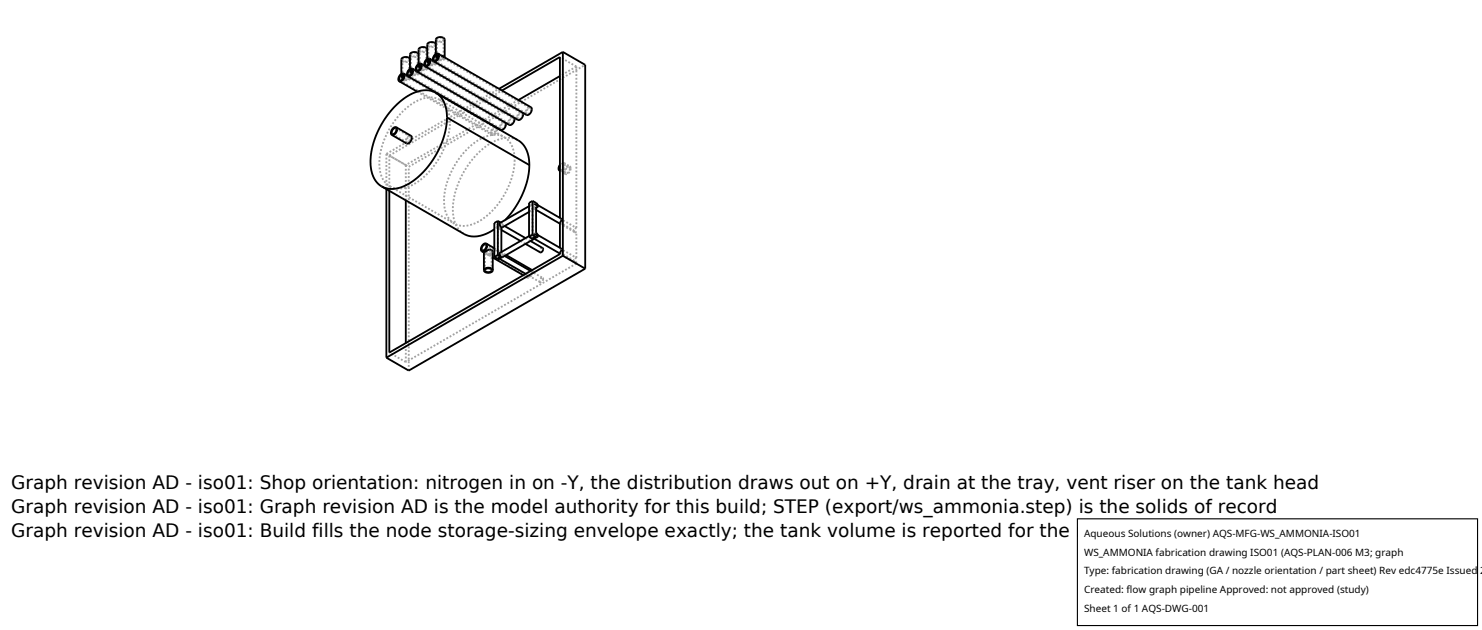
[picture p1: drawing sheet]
<svg xmlns="http://www.w3.org/2000/svg" width="212mm" height="90mm" viewBox="0 0 212 90" stroke-linecap="round" stroke-linejoin="round" font-family="sans-serif">
<g fill="none" stroke="#a0a0a0" stroke-width=".26" stroke-dasharray=".3 .3" stroke-linecap="butt">
<path d="M56 19.1l2.1 1.2M56.5 18.3l2.1 1.2M57.1 11.5l13.3 7.6M57.3 11l.2-.4 .5 .1M57.3 10.6v.4M57.3 11.2l.5 .3M57.3 11.2v-.2M57.5 11.1l.1-.3 .3 .1M57.5 8.5l.3-.2h.5M57.5 11l.2-.3 .5 .1M57.5 8.5v2.5M57.6 10.7l13.2 7.6"/>
<path d="M57.7 10.8h.1M57.7 10.9h.2M57.8 10.8l-.2-.1M57.8 10.8l.1 .1M57.8 11.5l.6-.3M57.8 11.5l-.5-.3M58 11.4l.3-.2M58 11.4l.1 .1M58.2 10.8l.2 .1M58.2 10.8l.1 .1M58.2 10.8l.4 .3M58.3 11.2l.1-.1"/>
<path d="M58.3 8.3l.1 .2M58.3 10.9h.1M58.3 10.8l13.3 7.6M58.4 10.9v.1M58.4 11.2l.2-.2M58.4 10.9l.2 .2M58.4 11.1l.2 .1M58.4 8.5l-.1 .2-.3 .1-.4-.1-.1-.2M58.4 11.1l-.1 .2-.3 .1M58.4 11l-.6 .3-.2-.1-.1-.2M58.4 8.5v2.5M58.6 10.3l.1-.4 .5 .1"/>
<path d="M58.6 8.4v.1M58.6 9.8v.5M58.6 10.5l.4 .3M58.6 10.5v-.2M58.6 11.2l-.5 .3M58.6 11v.1M58.6 8.5l-.2 .3-.4 .1-.5-.1-.2-.3M58.6 11l12.3 7.2M58.6 8.5v2.5M58.6 19.5l.1 .2M58.7 19.7l-.2 .5-.4 .1M58.7 10.4l.2-.3 .3 .1"/>
<path d="M58.7 7.8l.3-.3 .5 .1M58.7 10.3l.2-.3 .5 .1M58.7 7.8v2.5M58.8 9.9l13.2 7.7M58.9 10.1h.1M58.9 10.2h.3M59 10.1l-.1-.1M59 10.1l.2 .1M59 10.8l.6-.4M59 10.8l-.4-.3M59.2 10.7l.3-.2M59.2 10.7l.1 .1"/>
<path d="M59.4 10.1l.2 .1M59.4 10.1l.1 .1M59.4 10.1l.4 .2M59.5 10.5l.2-.1M59.5 7.6l.2 .2M59.5 10.2h.1M59.6 10l13.2 7.7M59.6 13.1l10.7 6.2M59.6 10.2l.1 .1M59.6 10.4l.2-.1M59.6 10.2l.2 .1M59.7 10.4l.1 .1"/>
<path d="M59.7 7.8l-.2 .2-.3 .1-.3-.1-.2-.2M59.7 10.4l-.2 .2-.3 .1M59.7 10.3l-.7 .3-.2-.1-.1-.2M59.7 7.8v2.5M59.8 9.6l.2-.4 .4 .1M59.8 7.7v.1M59.8 9.1v.5M59.8 9.8l.5 .3M59.8 9.8v-.2M59.8 10.5l-.5 .3M59.8 7.8l-.2 .2-.4 .2-.4-.1-.2-.3M59.8 10.3l12.3 7.1"/>
<path d="M59.8 7.8v2.5M59.9 9.7l.2-.3h.3M59.9 7.1l.3-.3 .5 .1M59.9 9.6l.2-.3 .5 .1M59.9 7.1v2.5M60 9.2l13.3 7.7M60.1 9.4h.2M60.1 9.5l.3-.1M60.3 9.4l-.2-.1M60.3 9.4h.1M60.3 10.1l.6-.4M60.3 10.1l-.5-.3"/>
<path d="M60.4 10l.3-.2M60.4 10l.2 .1M60.6 9.4l.3 .1M60.6 9.4l.1 .1M60.6 9.4l.2 .1M60.7 9.4l.3 .2M60.7 9.8l.2-.1M60.7 6.9l.2 .2M60.7 9.5h.1M60.8 9.3l13.2 7.7M60.8 9.5l.1 .1M60.9 9.7l.1-.1"/>
<path d="M60.9 9.5l.1 .1M60.9 9.7l.1 .1M60.9 7.1l-.2 .2-.3 .1-.3-.1-.2-.2M60.9 9.7l-.2 .2-.3 .1M60.9 9.6l-.7 .3-.2-.1-.1-.2M60.9 7.1v2.5M61 8.9l.2-.4h.5M61 7v.1M61 8.4v.5M61 9.8l-.4 .3M61 9.1l.5 .3M61 9.1v-.2"/>
<path d="M61 7.1l-.1 .2-.4 .1h-.5l-.2-.3M61 9.6l12.4 7.1M61 7.1v2.5M61.2 9l.1-.3h.3M61.2 6.4l.3-.3 .5 .1M61.2 8.8l.2-.3 .5 .2M61.2 6.4v2.4M61.3 8.5l13.2 7.7M61.4 8.8l.2-.1M61.4 8.7h.1M61.5 8.7l-.2-.1M61.5 8.7h.1"/>
<path d="M61.5 9.4l.6-.4M61.5 9.4l-.5-.3M61.7 9.3l.3-.2M61.7 9.3l.1 .1M61.9 8.7h.2M61.9 8.7h.1M61.9 8.7l.2 .1M61.9 8.7l.4 .2M62 9.1l.1-.1M62 6.2l.1 .2M62 8.7l.1 .1M62 8.6l13.3 7.7"/>
<path d="M62.1 9l.2-.1M62.1 8.7l.2 .2M62.1 9l.2 .1M62.1 6.4l-.1 .2h-.3h-.4l-.1-.2M62.1 9l-.1 .2-.3 .1M62.1 8.8l-.6 .4-.2-.1-.1-.3M62.1 6.4v2.4M62.2 8.2l.2-.4h.5M62.2 6.2l.1 .2M62.2 7.7v.5M62.3 8.4l.4 .2M62.3 8.4l-.1-.2"/>
<path d="M62.3 9.1l-.5 .3M62.3 6.4l-.2 .2-.4 .1-.5-.1-.2-.2M62.3 8.9l12.3 7.1M62.3 6.4v2.5M62.4 8.3l.2-.3h.3M62.4 5.7l.3-.3 .5 .1M62.4 8.1l.2-.3 .5 .2M62.4 5.7v2.4M62.5 7.8l13.2 7.7M62.6 8l.1-.1M62.6 8.1l.3-.1M62.7 7.9h-.1"/>
<path d="M62.7 7.9l.2 .1M62.7 8.6l.6-.3M62.7 8.6l-.4-.2M62.8 14.2l-.8-.2-.9-.1-.9 .2-1 .5-1 .7-1 .9-.8 1.1-.8 1.1-.6 1.3-.5 1.2-.2 1.3-.1 1.2 .1 1 .3 1 .4 .7 .7 .5M62.8 14.2l9.2 5.4M62.9 8.6l.3-.2M62.9 8.6h.1M63.1 8h.1M63.1 8l.2 .1M63.2 8.4l.1-.1M63.2 5.5l.1 .2M63.2 8l.1 .1"/>
<path d="M63.3 8.3l.2-.1M63.3 8.3l.2 .1M63.3 5.7l-.1 .1-.3 .1h-.3l-.2-.2M63.3 8.3l-.1 .2-.3 .1M63.3 8.1l-.6 .3h-.2l-.1-.3M63.3 5.7v2.4M63.5 8.4l-.5 .2M63.5 5.7l-.2 .2-.4 .1-.5-.1-.2-.2M64.3 17.5l-.1-1-.3-1-.5-.7-.6-.6M70.3 19.3l-.2-.3 .2-.5 .3-.3h.3M70.4 19.1l-.1-.2v-.3l.3-.3h.2M70.8 18.3l.1 .2"/>
<path d="M70.9 18.2h.1M70.9 18.5l-.2 .5-.3 .1M71 18.3v.1M71 18.4l-.2 .7-.3 .2h-.2M71.5 18.5l-.1-.2 .1-.5 .3-.3 .3-.1M71.6 18.4l-.1-.2 .1-.4 .2-.2h.2M72 19.6l.6 .5 .5 .7 .3 1 .1 1M72 17.6l.1 .2M72.1 17.4l.1 .1M72.1 17.8l-.1 .5-.4 .1M72.7 17.8l-.1-.2 .1-.5 .3-.3 .4-.1M72.8 17.7l-.1-.2 .1-.4 .2-.2h.3"/>
<path d="M73.3 16.9l.1 .2M73.4 16.7v.1M73.4 17.1l-.2 .5-.4 .1M74 17.1l-.2-.3 .2-.4 .3-.3 .3-.1M74 14.3l-16 9.3M74 17v-.3l.1-.3 .2-.2h.2M74.5 16.2l.1 .2M74.6 16l.1 .1M74.6 16.4l-.2 .5-.4 .1M75.2 16.4l-.1-.3 .1-.4 .3-.4h.3M75.3 16.3l-.1-.2 .1-.4 .2-.2h.2M75.7 15.5l.1 .2"/>
<path d="M75.8 15.7l-.2 .5-.3 .1M82.3 9.5l-2.3-1.4M82.3 9.5l-2.3 1.4M55.2 22l3.2 1.8M55.2 27v-5M55.2 22l16.1-9.3M55.6 22.2l16.1-9.3M55.6 27.2v-5M55.7 26.6l.5 .2 .7 .1 1.3-.2 1.6-.8 1.3-1.2 1.3-1.6 1-1.9 .7-1.9 .2-1.8M55.7 26.6l9.2 5.3M58 23.6l-2.4-1.4M58 28.6v-5"/>
<path d="M58.1 20.5l-.2-.3 .2-.5 .3-.3h.3M58.1 20.3l-.1-.2 .1-.3 .3-.2 .2-.1M58.4 23.8l25.2-14.5M64.9 31.9l-.6-.5-.5-.7-.3-1-.1-1 .1-1.2 .3-1.3 .5-1.3 .6-1.2 .8-1.2 .8-1 1-.9 1-.7 1-.4 1-.2h.8l.7 .3M66.3 33.4l-.7-.6-.5-.7-.3-1-.1-1.2 .1-1.4 .3-1.3 .5-1.4 .7-1.3 .7-1.2 1.1-1.2 1-1 1-.7 1.1-.5 1-.2h1l.8 .3M68.9 35.7l6.5 3.8M69.1 36l.5 .3M69.1 35.9l.5-.3M69.1 35.9l.2 .1M69.3 36.1v.1M69.3 38.6v-2.5M69.3 36.2l.2 .1"/>
<path d="M69.4 34.9l6.5 3.8M69.5 36.3l.5 .1 .2-.3M69.6 35.6l.1 .1M69.6 35.6l-.5 .3M69.7 35.7l-.4 .3M69.7 35.7l-.3 .1-.1 .2M69.7 36.4l-.1-.1M69.7 36.4l.7 .4M69.8 36.2l.1 .1M69.8 36.2l.3-.1 .1-.1M69.9 35.6l.5 .3M69.9 36.3h.3l.2-.3"/>
<path d="M69.9 36.3l.5-.3M70.1 36.3l-.3-.1M70.1 35.8l-.4 .1-.4 .2M70.2 36.5l-.5-.1M70.2 36l-.1 .3M70.2 36h.2M70.2 36.1l-.1-.3M70.2 38.6v-2.5M70.4 36l-.2 .5M70.6 35.4l1.7 1M70.9 32.3l.5 .3M70.9 36.5l.5 .3"/>
<path d="M71.1 36.4v-3.7M71.1 36.4l.3-.1M71.1 32.1l.3-.1M71.1 32.1l-.5-.3M71.1 31.8l.3 .2M71.1 32.7h.2M71.3 37l.1-.2M71.3 32.7l.1-.1M71.4 36.3l.2-.2M71.4 36.3h.3M71.4 32l.2-.2M71.4 32l.3 .1"/>
<path d="M71.4 37v-.2M71.4 36.8v-.5M71.4 32.6v.1M71.4 32.7v-.1M71.4 32.6v-.6M71.4 32.6l-.3 .1M71.4 36.8l-.3-.4M71.4 32.6l-.3-.5M71.4 32.7l.2 .1M71.4 32.7h-.1M71.4 31.8h.2M71.6 36.1h-.2"/>
<path d="M71.6 32.5l-.2 .1M71.6 32.4l-.2 .2M71.6 36.1v-.1M71.6 31.8h-.1M71.7 36.3l.2 .2M71.7 32.1l.2 .2M71.7 36.3l.4 .2M71.7 32.1l.4 .2M71.9 36.5l-.2 .3M71.9 32.3l-.2 .2M72.2 31.4l-1.6 1.3M73.5 22.8l-.2 1.9-.6 1.9-1 1.8-1.4 1.7-1.3 1.2-1.5 .7-1.5 .3-1.1-.4"/>
<path d="M74.3 34.4l.8 .4M74.7 39.3l.6 .3M75.1 34l.7 .4M75.1 39.1l2 1.2M75.3 39.6l-.1-.2 .1-.5 .3-.3 .3-.1M75.4 39.5l-.1-.2 .1-.4 .2-.2h.3M75.8 38.7l1.7 1M75.9 38.7l.1 .2M75.9 33.5h.2M75.9 29.3l-.1 .2 .3 .4M75.9 33.5l-.3 .2M75.9 29.3l-.3 .1"/>
<path d="M76 38.9l-.2 .4-.4 .2M76 38.6l.1 .2M76.1 34.1l-.3-.3 .1-.3M76.1 33.5l.2-.1M76.1 29.3h-.2M76.1 29.3l.2-.2M76.1 33.5v-3.6M76.1 29.3l-.5-.3M76.1 29l.2 .1M76.1 38.8l-.3 .7-.3 .1h-.2M76.3 34.1v-.1M76.3 34v-.6"/>
<path d="M76.3 33.4l.4 .1M76.3 29.7v.1M76.3 29.8v-.1M76.3 29.7v-.6M76.3 29.1l.4 .1M76.3 33.4l.3-.2M76.3 29.7l-.2 .2M76.3 29.1l.3-.1M76.3 29.8l.3 .2M76.3 29.8l-.7 .5M76.6 29.7h-.3M76.6 29.6l-.3 .1"/>
<path d="M76.7 33.5l.1 .2M76.7 29.2l.1 .2M76.7 33.5h.1M76.7 29.2l.1 .1M76.8 33.7l-.1 .2M76.8 29.4l-.1 .2M77.1 36v-.1l.1-.3 .3-.2M77.5 39.7l.1 .1M77.6 39.8l-.2 .4-.3 .1M80 35.5h.1M80 35.5v-.1M80 31.2h.1"/>
<path d="M80 31.2v-.1M80 36l2.3 1.4M80 35.5l2.3 1.3M80 31.8l2.3 1.3M80 31.2l2.3 1.3M80 24.4l.4-.2 .3-.6M80 36.2l2.1 1.2M80 31.9l2.1 1.3M80 24.4l.7 .4M80 24.2l.3-.1 .3-.5M80 24.2l.8 .5M80.5 23.4h-.3l-.2 .3"/>
<path d="M80.5 23.4l.8 .5M80.5 23.3h-.2l-.3 .2M80.5 23.3l.9 .5M80.6 23.6l-.1-.2M80.7 23.6l-.2-.3M80.7 24.8l-.1-.2 .2-.5 .3-.3h.3M80.8 24.7l-.1-.2 .1-.3 .3-.3h.2M81.3 23.9l.1 .2M81.4 23.8l.1 .2M81.4 24.1l-.2 .5-.4 .1M81.5 24l-.3 .7-.2 .2-.3-.1M82.1 37.4v-.3l.2-.3"/>
<path d="M82.1 33.2v-.3l.2-.4M82.3 37.6l-2.3-1.3M82.3 37.6l-24.3 14.1M82.3 37.6v-.2M82.3 37.4h-.2M82.3 36.8v-3.7M82.3 33.1l-.2 .1M82.3 32.5v-23M58 51.7l-2.4-1.4M58 51.7v-2.7M58.4 52.9v-29.1M77.1 40.3v-.2v-.2l.2-.2h.2"/>
</g>
<g fill="none" stroke="#000" stroke-width=".26">
<path d="M56.2 18.4l.3-.1 .1 .2-.2 .5-.3 .1-.2-.2zM56.6 18.2l2.1 1.2 .1 .3-.1 .4-.3 .3-.3 .1-2.1-1.2M56.6 18.2l.1 .3-.1 .4-.3 .3-.3 .1M56.6 18.2h-.3l-.4 .4-.1 .4 .2 .3M57 11.6l2.6 1.5M57.2 10.8l.3-.2 .2 .3-.2 .4-.3 .2-.2-.3zM57.6 10.7l-.2 .1-.1 .3M57.7 10.5l.1 .3-.1 .4-.4 .4h-.3M57.7 10.5h-.4l-.3 .4-.1 .4 .1 .3M57.7 10.5l.4 .3M57.7 10.8l-.4 .3M57.7 10.9l-.2 .2h-.2"/>
<path d="M58.1 10.8h.1M58.3 10.9l13.2 7.6h.3l.3-.2 .1-.4v-.4M58.4 10.1l.4-.2 .1 .3-.2 .4-.3 .2-.2-.3zM58.6 8.4l-.3-.2-.4-.1-.3 .1-.2 .2-.1 2.2M58.9 10l-.2 .1-.1 .2M58.9 9.8l.1 .3-.1 .4-.3 .4h-.3M58.9 9.8h-.3l-.4 .4-.1 .4 .2 .3M58.9 9.8l.4 .3M58.9 10.1l-.3 .2M58.9 10.2l-.2 .2-.1-.1M59.3 10.1h.1M59.5 10.2l13.2 7.6h.3l.3-.3 .2-.4-.1-.3"/>
<path d="M59.7 9.3l.3-.1 .1 .3-.2 .4-.3 .2-.1-.3zM59.8 7.7l-.3-.2-.4-.1-.3 .1-.2 .2v2.1M60.1 9.3l-.2 .1-.1 .2M60.1 9.1l.1 .3-.1 .4-.3 .4h-.3M60.1 9.1h-.3l-.3 .4-.1 .4 .1 .3M60.1 9.1l.5 .3M60.1 9.4l-.3 .2M60.1 9.5l-.2 .2-.1-.1M60.6 9.4h.1M60.7 9.5l13.3 7.6h.2l.3-.3 .2-.4v-.3M60.9 8.6l.3-.1 .2 .3-.2 .4-.3 .2-.2-.3zM61 7l-.2-.2-.4-.1-.3 .1-.3 .2v2.1"/>
<path d="M61.3 8.6l-.2 .1-.1 .2M61.4 8.4l.1 .3-.1 .4-.4 .3-.3 .1M61.4 8.4h-.4l-.3 .3-.1 .5 .1 .3M61.4 8.4l.4 .2M61.4 8.8l-.2 .2-.2-.1M61.4 8.7l-.4 .2M61.8 8.6l.1 .1M62.1 7.9l.4-.1 .1 .2-.2 .5-.3 .1-.2-.2zM62.2 13.2l12.1 7.1 .6 .5 .4 .8 .2 .9 .1 1.1M62.2 13.2l.7 .6 .5 .8 .3 1 .1 1.2M62.2 13.2l-.8-.3h-1l-1 .2-1 .5-1 .7-1.1 .9-.9 1.2-.8 1.2-.7 1.4-.5 1.3-.4 1.3-.1 1.4 .1 1.2 .3 1 .5 .8 .7 .6M62.2 7.7l.1-2.1 .3-.3h.6l.3 .3v2.6l-.5-.3"/>
<path d="M62.2 6.2l-.2-.1-.4-.1-.4 .1-.2 .2v2.1M62.6 7.9l-.2 .1-.1 .2M62.6 7.7l.1 .2-.1 .5-.3 .3-.4 .1M62.6 7.7h-.3l-.4 .3-.1 .5 .1 .3M62.6 7.7l.4 .2M62.6 8l-.3 .2M62.6 8.1l-.2 .2-.1-.1M63 7.9l12.8 7.4 .2 .3-.2 .5-.3 .3h-.3l-13.3-7.6M63.8 16.8l-.2 1.9-.7 2.1-1.1 2.1-1.4 1.7-1.4 1.3-1.7 .8-.8 .2-.7 .1-.7-.1-.6-.3M63.8 16.8l11.8 6.8M71 18.2v.1M71.7 12.9l8.3-4.8v23"/>
<path d="M80 10.9l-6 3.4M80.4 7.4l3.2 1.9v29.1M80.4 7.4l-9.1 5.3M80.4 7.4v29.1M54.5 26.6l12.2 7 .9 .2 .9-.1 1.1-.4 1-.6M55.2 27v24.1M55.6 27.2v23.1l24.4-14v-.3l.2-.3-.1-.2-3.3-2M58 28.6v20.4M68.8 35.9l.3 .1M69 35l.3-.1 .2 .3-.2 .4-.3 .2-.2-.3zM69.1 36l.8-.4 .5 .2v2.8M69.1 38.6l.2-.3 .4-.1 .5 .1 .2 .3"/>
<path d="M69.1 38.6l.2 .3 .4 .1 .5-.1 .2-.3M69.1 36v2.6M69.3 38.5l.5-.2 .3 .1 .1 .2-.2 .2-.4 .1-.3-.2zM69.4 34.8l.2 .3-.1 .4-.4 .3-.3 .1M69.4 34.8h-.3l-.3 .4-.1 .4 .1 .3M69.4 34.8l1.2 .6M70.4 36.8l4.3 2.5M70.6 36.7l.5 .3M71.1 31.6v4.8M71.1 36.4l.5 .3M71.1 31.6l.4 .2M71.1 36.4l-.5 .3"/>
<path d="M71.1 36.7l.3 .1M71.1 31.6l-.5 .2v4.9M71.4 37h-.3M71.4 36.8l-.3 .2M71.4 36.8v.2M71.4 37l3.7 2.1M71.6 36.7l-.2 .1M71.6 32.8l2.7 1.6M72.1 36.5l3.7 2.2M72.1 32.3l3 1.7M72.3 36.4l3.7 2.2M75.6 33.7l-4.2 2.4v.3l.2 .3"/>
<path d="M75.6 29.4l-4.2 2.5v.3l.2 .2v3.6M75.6 30.3l-4 2.2M75.6 33.8l.5 .3 .2-.1M75.6 23.6l-.2 1.9-.7 2.1-1.1 2-1.4 1.8M75.8 34.4l1.7 1 .1 .3-.2 .2-.2 .1-2.1-1.2M76.1 28.7l.5 .3 .2 .4M76.1 33.5l.5 .3M76.1 28.7v4.8M76.1 33.5l-.5 .3M76.1 33.8l.2 .2M76.1 28.7l-.5 .3v4.8M76.3 34.1l-4.6 2.7h-.3"/>
<path d="M76.3 34v.1M76.3 29.1l.5 .3M76.3 33.4l.5 .3M76.3 34.1l3.7 2.1M76.6 33.8h.1M76.6 33.8l-.3 .2M76.6 30l3.4 1.9M76.7 33.8l-.4 .2M76.7 29.6l-.1 .1M76.7 29.6h-.1v3.6l.2 .5M76.8 29.3l3.4 1.9v.3l-.2 .3v3.6M76.8 33.7l-.1 .1"/>
<path d="M76.8 29.4l-.1 .2M79.9 24.4h.1M80 23.5l-.2 .5 .1 .4M80 23.7l-.1 .3 .1 .2M80.4 36.5l3.2 1.9M80.4 36.5l-25.2 14.6M83.6 38.4l-25.2 14.5-3.2-1.8"/>
</g>
<path d="M153.9 74.1h57.1v15.2h-57.1z" fill="#fff" stroke="#000" stroke-width=".16"/>
<g font-size="2.6">
<text x="1.6" y="69.8">Graph revision AD - iso01: Shop orientation: nitrogen in on -Y, the distribution draws out on +Y, drain at the tray, vent riser on the tank head</text>
<text x="1.6" y="73.3">Graph revision AD - iso01: Graph revision AD is the model authority for this build; STEP (export/ws_ammonia.step) is the solids of record</text>
<text x="1.6" y="76.7">Graph revision AD - iso01: Build fills the node storage-sizing envelope exactly; the tank volume is reported for the record only (no holdup basis)</text>
</g>
<g font-size="1.4">
<text x="154.8" y="76.6">Aqueous Solutions (owner) AQS-MFG-WS_AMMONIA-ISO01</text>
<text x="154.8" y="79.3">WS_AMMONIA fabrication drawing ISO01 (AQS-PLAN-006 M3; graph</text>
<text x="154.8" y="82">Type: fabrication drawing (GA / nozzle orientation / part sheet) Rev edc4775e Issued 2</text>
<text x="154.8" y="84.7">Created: flow graph pipeline Approved: not approved (study)</text>
<text x="154.8" y="87.4">Sheet 1 of 1 AQS-DWG-001</text>
</g>
</svg>
